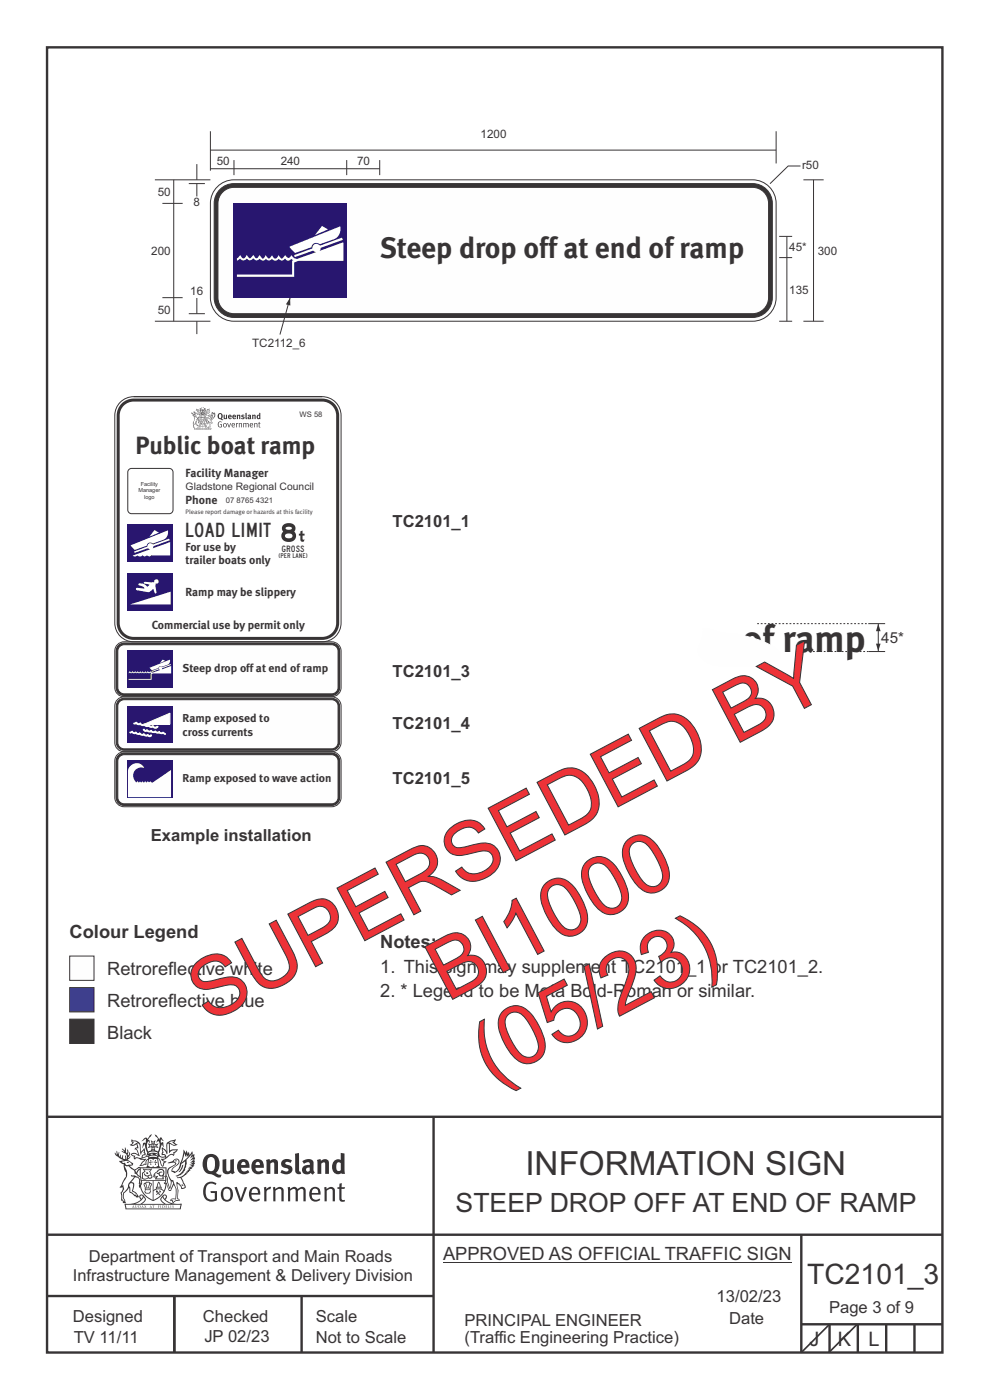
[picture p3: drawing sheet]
<svg xmlns="http://www.w3.org/2000/svg" width="210mm" height="297mm" viewBox="0 0 210 297" stroke-linecap="round" stroke-linejoin="round" font-family="sans-serif">
<g fill="none" stroke="#373435" stroke-width=".51">
<path d="M10 10h189.9v276.9h-189.9zM10 236.9h189.8M92 236.8v50.1M10 261.9h190M10 274.9h82M37 274.9v12.1M64 274.9v12M170 261.9v25M170 280.9h30M176 280.9v6M182 280.9v6M188 280.9v6"/>
<path d="M194 280.9v6"/>
</g>
<path d="M94 267.8h73.9" fill="none" stroke="#373435" stroke-width=".21"/>
<g fill="#373435">
<path d="M44.3 245.6a2.55 2.55 0 0 0 0 2.7l.3 .1a.81 .81 0 0 0 1-.9v-.6a1.04 1.04 0 0 0-1.1-1.4zM43.6 245.2a1.82 1.82 0 0 1 2.1-.2 1.82 1.82 0 0 1 .9 1.9 2.29 2.29 0 0 1-.8 1.9l.7 .4h.5l-.2 .5a2.87 2.87 0 0 1-2-.6 2.12 2.12 0 0 1-1.7-3.1z" fill-rule="evenodd"/>
<path d="M47.2 246l.8-.1v2a.46 .46 0 0 0 .2 .6 .46 .46 0 0 0 .6-.3v-2.2l.8-.1v2.3l.2 .6-.6 .3-.2-.3a1.02 1.02 0 0 1-1.2 .3 1.02 1.02 0 0 1-.6-1.1z" fill-rule="evenodd"/>
<path d="M51.3 246.6l-.1 .6h.9a.49 .49 0 0 0-.2-.6 .49 .49 0 0 0-.6 0zM50.7 246.3a1.34 1.34 0 0 1 1.6-.3 1.34 1.34 0 0 1 .6 1.6v.1h-1.7a.77 .77 0 0 0 .5 .8 .77 .77 0 0 0 .9-.3l.3 .5a1.59 1.59 0 0 1-2.1 .1 1.59 1.59 0 0 1-.4-2z" fill-rule="evenodd"/>
<path d="M54.3 246.6l-.1 .6h.9a.49 .49 0 0 0-.2-.6 .49 .49 0 0 0-.6 0zM53.7 246.3a1.34 1.34 0 0 1 1.6-.3 1.34 1.34 0 0 1 .7 1.6v.1h-1.8a.77 .77 0 0 0 .5 .8 .77 .77 0 0 0 .9-.3l.3 .5a1.59 1.59 0 0 1-2 .1 1.59 1.59 0 0 1-.5-2z" fill-rule="evenodd"/>
<path d="M56.4 246.1l.7-.2 .2 .4a.95 .95 0 0 1 1-.4 .95 .95 0 0 1 .7 .9v2.2h-.8v-2.2a.46 .46 0 0 0-.9 .1v2.1h-.8z" fill-rule="evenodd"/>
<path d="M59.8 246.3a1.75 1.75 0 0 1 2.1-.1l-.2 .5-.6-.2a.43 .43 0 0 0-.6 .3l.4 .3a1.04 1.04 0 0 1 1.2 1.1 1.04 1.04 0 0 1-1.4 .9l-1.2-.3 .3-.6 1 .3 .4-.3a.88 .88 0 0 0-1-.5l-.4-.3-.2-.3z" fill-rule="evenodd"/>
<path d="M62.6 244.8l.8-.2 .1 3.8 .2 .1 .2 .5a.88 .88 0 0 1-1-.1 .88 .88 0 0 1-.3-.9z" fill-rule="evenodd"/>
<path d="M65.1 247.8a.43 .43 0 0 0-.1 .7 .43 .43 0 0 0 .7-.2v-.6zM64.1 246.3a1.7 1.7 0 0 1 2.4 .1v1.9l.3 .4-.4 .5-.5-.4a1.03 1.03 0 0 1-1.7-.1 1.03 1.03 0 0 1 .8-1.5l.7-.1v-.4a.8 .8 0 0 0-1.2 .2z" fill-rule="evenodd"/>
<path d="M67.2 246.1l.8-.2 .1 .4a.95 .95 0 0 1 1-.4 .95 .95 0 0 1 .7 .9v2.2h-.8v-2.2a.46 .46 0 0 0-.8 .1v2.1h-.9z" fill-rule="evenodd"/>
<path d="M71.6 246.6a1.48 1.48 0 0 0 0 1.8h.4l.3-.2v-1.4l-.3-.2zM72.3 244.6l.8 .1 .1 4.3h-.7l-.1-.1a1.26 1.26 0 0 1-1.4 0 1.26 1.26 0 0 1-.6-1.4 1.29 1.29 0 0 1 .5-1.3 1.29 1.29 0 0 1 1.4-.1z" fill-rule="evenodd"/>
<path d="M43.7 251.1a1.72 1.72 0 0 1 2.2 0l-.2 .3a1.24 1.24 0 0 0-1.4-.2 1.24 1.24 0 0 0-.7 1.3 1.49 1.49 0 0 0 1.3 2l.7-.2v-1.2h-.9l-.1-.4h1.4v1.9a1.93 1.93 0 0 1-2.2-.1 1.93 1.93 0 0 1-.7-2.1l.2-.8z" fill-rule="evenodd"/>
<path d="M47.6 252.3a1.65 1.65 0 0 0 .3 2.2 .99 .99 0 0 0 1-1.4 .78 .78 0 0 0-.4-.8 .78 .78 0 0 0-.9 0zM47.3 252a1.33 1.33 0 0 1 1.5 0 1.33 1.33 0 0 1 .6 1.4 1.31 1.31 0 0 1-1.3 1.5 1.31 1.31 0 0 1-1.3-1.6l.1-.5z" fill-rule="evenodd"/>
<path d="M49.7 251.9l.5-.1 .9 2.6 .8-2.5h.5l-1.1 3h-.5z" fill-rule="evenodd"/>
<path d="M53.5 252.4l-.2 .7h1.4a.7 .7 0 0 0-.3-.8 .7 .7 0 0 0-.9 .1zM53.2 252.2a1.22 1.22 0 0 1 1.5-.2 1.22 1.22 0 0 1 .5 1.4h-1.9a.93 .93 0 0 0 .5 1.1 .93 .93 0 0 0 1.2-.3l.1 .3a1.43 1.43 0 0 1-1.7 .2 1.43 1.43 0 0 1-.6-1.7z" fill-rule="evenodd"/>
<path d="M56 251.9l.4-.1 .1 .5 .4-.4 .6-.1-.2 .5a.66 .66 0 0 0-.8 .7v1.9h-.4z" fill-rule="evenodd"/>
<path d="M57.9 251.9l.4-.1 .1 .5a.94 .94 0 0 1 1-.5 .94 .94 0 0 1 .8 .8v2.3h-.5l-.1-2.6a.81 .81 0 0 0-1.2 .3v2.3h-.4z" fill-rule="evenodd"/>
<path d="M61 251.9l.5-.1 .1 .4 .4-.3a.78 .78 0 0 1 1.1 .4 .9 .9 0 0 1 1-.5 .9 .9 0 0 1 .7 .8v2.3h-.4l-.1-2.5a.67 .67 0 0 0-1.1 .3v2.2h-.5v-2.4l-.4-.3-.7 .4v2.3h-.5z" fill-rule="evenodd"/>
<path d="M66.3 252.4l-.2 .7h1.4a.7 .7 0 0 0-.3-.8 .7 .7 0 0 0-.9 .1zM66 252.2a1.22 1.22 0 0 1 1.5-.2 1.22 1.22 0 0 1 .5 1.4h-1.9a.93 .93 0 0 0 .5 1.1 .93 .93 0 0 0 1.2-.3l.1 .3a1.44 1.44 0 0 1-1.8 .2 1.44 1.44 0 0 1-.5-1.7z" fill-rule="evenodd"/>
<path d="M68.7 251.9l.5-.1 .1 .5a.94 .94 0 0 1 1-.5 .94 .94 0 0 1 .7 .8v2.3h-.4l-.1-2.6a.81 .81 0 0 0-1.2 .3v2.3h-.5z" fill-rule="evenodd"/>
<path d="M72 251.1l.5-.1v.9h.7l-.1 .3h-.7l.1 2.2 .1 .1h.5l.1 .3a.75 .75 0 0 1-1.2-.5v-2.1h-.4v-.3h.4z" fill-rule="evenodd"/>
<path d="M28.1 242.1l1.1 .3-.9 .5h-.4l.5-.6zM29.1 242.6h.2a2.44 2.44 0 0 1 .4 1.9l.1 .5 .7-1-.1 .6 .3 .3a.57 .57 0 0 0-.6 .7l-1-.1-.5 .2 .1-.5-.7-.3 .6-.1 1 .5 .1-.1-.6-1.3-.2-.2 .5-.1zM28 241.6l-.2 .5 .3 .3-.6 .5a1.04 1.04 0 0 0 1.4-.2l.2 .7-.4 .1-.2 .4a.94 .94 0 0 1 .9 1l-.2-.1a1.16 1.16 0 0 0-1.5 0l.3 .4 .4 .1 .1 .6 .2 .1v-.2a.94 .94 0 0 1 1.1 .2h.9l-1.2 1.3a1.13 1.13 0 0 0 1.2-.2l.4-.1-.1-.4 .5-.8a.83 .83 0 0 0-.6 1.1l-.3-.1-.7 .4 1.1-1.4-.5 .1-.5-.1 1.3-.5-.2-.1-.8 .4v-.4l.2-.1 .3 .1 .1-.3-.2-.5v-.5l-.2-.4-.6 1-.1-.8a1.42 1.42 0 0 0-1.6-1.8z" fill-rule="evenodd"/>
<path d="M35.8 242.4l.5-.3 .7-.1-.6 .4 .8 .5h-.3zM35.6 242.7l.2-.1v2a1.69 1.69 0 0 1 1.6-.6l-.7 .5 .1 .4a1.1 1.1 0 0 0-1.5 .6l-.1-.4-.2-.2-.5-.1 .2-.4-.2-.6a1.42 1.42 0 0 1 .8 1.1l.2-.2zM34.4 243.3l.1 1.1-.2 .2v.5h.6l.1 .2a.96 .96 0 0 1-1.1-.2l-.1 .2a1.06 1.06 0 0 0 1.3 .2l-.1 .1a.72 .72 0 0 1-.9 .2l.3 .4 .6 .3-.4 .1-.1 .7-.3-.3-.3-1.1-.4-.4 .4 .8a1.54 1.54 0 0 0 .6 1.2l.2-.2a.58 .58 0 0 1 .5-.8l.1-.2h-.3l-.5-.2 1-.5a.93 .93 0 0 1 1.1-.6l.1 .2 .2-.1 .1-.5a.99 .99 0 0 0 .7-.9l-1.3 .2-.4 .2v-1.4l.9 .4 .8-.3-.3-.1-.5-.3 .4-.8-.7 .3a1.46 1.46 0 0 0-1.3 2.1v.3l-.2-.4z" fill-rule="evenodd"/>
<path d="M32.9 246.1l.2 .1-.1 .3 .3 .1h-.3v.5l-.1-.5-.3-.1h.3z" fill-rule="evenodd"/>
<path d="M31.9 246.1l.2 .1-.1 .3h.4l-.4 .1v.5l-.1-.5h-.3l.3-.1z" fill-rule="evenodd"/>
<path d="M31.6 246a.57 .57 0 0 1 .9 .2 .57 .57 0 0 1 .9-.2l.1 1.4h-.1a.57 .57 0 0 1-.9 0 .69 .69 0 0 1-1.1 0zM31.5 245.2l-.3 2.2-.2 .3h2.9l-.2-.3-.2-2.2h-.2v.3l-.8-.1-.9 .1 .1-.3z" fill-rule="evenodd"/>
<path d="M31.5 249.6a.3 .3 0 0 0 .6 0 .3 .3 0 0 0-.6 0zM30.6 248.1l.3 .3-.3 .4a.79 .79 0 0 0 0 1.3l.8-.3-.1-.2a.55 .55 0 0 1-.7-.6l.1-.1 .1 .3 .4 .2 .8-.2-.4-.7 .4-.4-.8 .2zM30.3 247.9l1.1 .2 .9-.2-.4 .6 .4 1.2a.56 .56 0 0 1-.8 .3h-.2a.73 .73 0 0 1-1 .2 .73 .73 0 0 1-.2-1v-.4l.5-.4z" fill-rule="evenodd"/>
<path d="M32.9 249l.7-.4a.58 .58 0 0 1 1-.2 .58 .58 0 0 1-.5 1l-.2-.4a.43 .43 0 0 1 .5-.3l.1-.1a.57 .57 0 0 0-.8 .2h-.2l-.3 .1 .4 .2a.55 .55 0 0 0 .9 .4v.5h-1.3l.3-.4-.1-.2-.6 .2 .2-.3-.2-.1zM32.7 249l-.1 .2a.39 .39 0 0 0 .2 .6l.3-.1-.2 .5h1.9l-.1-.8a.86 .86 0 0 0-.1-1.3 .86 .86 0 0 0-1.3 .4z" fill-rule="evenodd"/>
<path d="M33.3 251.9h.8v.3h-.8zM33.7 250.9l.2 .9h-.5zM33.7 250.7l-.3 .5-.1 .6h-.2v.4l-.7 .4 .1 .1a1.48 1.48 0 0 1 2.2 .1l.1-.1-.5-.5v-.4h-.2l-.1-.6z" fill-rule="evenodd"/>
<path d="M33.1 252.6h.3l.2 .4 .3-.3-.2-.2a.38 .38 0 0 1 .4 .5l-.1-.2-.3 .3 .3 .2-.3 .3-.1-.4-.4 .3-.1-.1 .4-.3-.2-.2-.1 .1z" fill-rule="evenodd"/>
<path d="M31.8 251.2h.2v.2l-.3 .6h-.1zM30.9 252.4h.9v.2a.55 .55 0 0 1-.8 .4v-.1l-.2-.1zM30.7 251.2h.2l.2 .8h-.2zM30.9 252.1h.8l.1 .2h-.8zM31.1 250.9h.5l-.2 1.1h-.2zM30.6 251l-.1 .3 .3 1.1a.48 .48 0 0 0-.1 .5 .48 .48 0 0 0 .4 .3h.6a.49 .49 0 0 0 .2-.8l.3-1.1-.1-.3a1.42 1.42 0 0 0-1.5 0z" fill-rule="evenodd"/>
<path d="M30.9 248.7h.5l.1 .3h-.4z" fill-rule="evenodd"/>
<path d="M38.6 247.2l.3-.1-.2 .8-.6 .7h-.2l.5-.6z" fill-rule="evenodd"/>
<path d="M37 246.2l.3-.2 .5 .2a.88 .88 0 0 1-.6 1.1 1.22 1.22 0 0 0-.8 1.3l.5 .1a.72 .72 0 0 0 .9-.3l.5-.9 .1-.6 .9-.5v.2a2.85 2.85 0 0 1-2 2.8l.1 .1a2.13 2.13 0 0 0 1.9-1.4l-.1-.3a2.01 2.01 0 0 0 .3-1.7l1.2-1.3-.4 1 .7-.5-.7 .9 .8-.4-.8 .9 .7-.2-.9 .6 .8-.2-.8 .5h.7l-.8 .3 .3 .1-.4 .1 .2 .3h-.4l.2 .3h-.4l.1 .2h-.2a2.16 2.16 0 0 1-1.9 1.1l.1 .1h.4a.76 .76 0 0 1 .7 .8l.5 1.2-.6 .1a1.45 1.45 0 0 0-1.2-1.3l.3 1.8-.1 1.9 .3 .2a1.07 1.07 0 0 0-1.1 .4v-.2l-.5-.2a.87 .87 0 0 1 1-.1l.1-.8a4.4 4.4 0 0 0-.6-3l-.1-.4-.2 .1a2.16 2.16 0 0 1-.7-2.2l.3-.4 1.2-.8a.55 .55 0 0 0-.4-.7zM35.1 249.6a.76 .76 0 0 1 .3 1l.6 1.6 .4-1.6 .2 .1a.61 .61 0 0 1-.1 .9l-.3 .8-.2 .1-.7-1.7-.3 .2a1.18 1.18 0 0 0 .1-1.4zM39.1 244.6l.2 .8 .3-.5v.6l.3-.5a1.9 1.9 0 0 1-1.1 1.4l-.3 .3zM35.5 246.7l1.4-.1 .2 .1v.3l-.5 .3a1.26 1.26 0 0 0-1 1.9l.2 .7a1.84 1.84 0 0 1 .2 2l-.4-1.3a.96 .96 0 0 0-.4-1.2l-.4 .2a.78 .78 0 0 1-.1 1.3l.2 .2 .4 .1 .4 1.1a.38 .38 0 0 0 .2 .3 .38 .38 0 0 0 .4 0l.6-1.2a2.94 2.94 0 0 1 .3 2.5v.4h-.8l-.3 .3v.2h.4l.1 .4 .2 .1a1.02 1.02 0 0 1 1.3-.5l-.1-.4-.3-.1 .1-1.8-.2-1.4 .1 .1a1.14 1.14 0 0 1 .7 .9 .63 .63 0 0 0 .9-.1 .63 .63 0 0 0-.2-.9l-.6-1.3 .9-.6 .2-.3h.2v-.2l.3-.1-.1-.2h.4l-.1-.4h.5l-.2-.2 .5-.4 .1-.2h-.3l.5-.5h-.3l.3-.5-.4 .1 .4-.5v-.3l-.3 .1 .1-.6v-.2l-.4 .3-.1-.9-.5 .9-.2-.8-.2 .5-.3-.8-.1 .7-.5-.8-.1 1.3-.7 1.9a1.81 1.81 0 0 1-.9 1.5l-.7-.2a1.75 1.75 0 0 1 1.2-1.3 .75 .75 0 0 0 .1-1.2 .75 .75 0 0 0-1.2 .4z" fill-rule="evenodd"/>
<path d="M38.5 251.3h.3l.1 .2h-.4z" fill-rule="evenodd"/>
<path d="M26.6 255.6h11.7l-.2 .8h-11.3zM28.6 255.4l.5-.2a2.48 2.48 0 0 0 1.4-1.3l.2 .6-.5 .6-.4 .3zM29.8 253.7l.3-.1 .2 .1-.3 .6zM34.5 253.9a2.65 2.65 0 0 0 1.8 1.5h-1.1l-.5-.3-.5-.6zM34.7 253.7l.2-.1 .3 .1-.3 .6zM26.5 255.3l.1 1.3h11.7l.3-1.1-.2-.2a4.1 4.1 0 0 1-3.3-.8l.3-.4-.1-.6a1.06 1.06 0 0 0-1.3 .9l.2 .5 .6 .5h-4.7l.3-.2a.84 .84 0 0 0 .6-.7 .84 .84 0 0 0-.5-.8l-.3-.3-.5 .1-.1 .6 .3 .4a4.2 4.2 0 0 1-3.4 .8z" fill-rule="evenodd"/>
<path d="M28.3 255.8v.3h-.1zM28.3 255.7l-.3 .5 .4-.1 .2 .1z" fill-rule="evenodd"/>
<path d="M28.6 255.7h.2v.5a.25 .25 0 0 0 .3-.2 .25 .25 0 0 0-.1-.3h.1a.29 .29 0 0 1 0 .5 .29 .29 0 0 1-.4 0 .29 .29 0 0 1 0-.5z" fill-rule="evenodd"/>
<path d="M29.5 255.8a.22 .22 0 0 1 .3 .2 .22 .22 0 0 1-.3 .2zM29.3 255.7v.5a.33 .33 0 0 0 .5 0 .33 .33 0 0 0 0-.5 .33 .33 0 0 0-.5 0z" fill-rule="evenodd"/>
<path d="M30.2 255.8l.1 .3h-.2zM30.2 255.7l-.2 .5 .3-.1 .2 .1z" fill-rule="evenodd"/>
<path d="M30.6 255.7h.2v.2l.2-.2-.1 .2 .2 .3-.3-.2-.1 .2h-.1l.2-.2z" fill-rule="evenodd"/>
<path d="M32 255.8l.1 .3h-.2zM32 255.7l-.3 .5 .4-.1 .2 .1z" fill-rule="evenodd"/>
<path d="M32.3 255.7h.4l-.1 .1v.4h-.2l.1-.4z" fill-rule="evenodd"/>
<path d="M33.5 255.7h.3l-.2 .1v.1h.2l-.2 .1 .1 .2h-.2z" fill-rule="evenodd"/>
<path d="M34 255.7h.2v.5h-.2z" fill-rule="evenodd"/>
<path d="M34.6 255.8a.22 .22 0 0 1 .3 .2 .22 .22 0 0 1-.3 .2zM34.4 255.7v.5a.33 .33 0 0 0 .5 0 .33 .33 0 0 0 0-.5 .33 .33 0 0 0-.5 0z" fill-rule="evenodd"/>
<path d="M35.1 255.7h.3l-.1 .1v.1h.1l-.1 .1v.2h.1h-.3z" fill-rule="evenodd"/>
<path d="M35.6 255.7h.3l-.1 .4 .2 .1h-.4z" fill-rule="evenodd"/>
<path d="M36.1 255.7h.2l.1 .5h-.3z" fill-rule="evenodd"/>
<path d="M36.6 255.7h.2l-.2 .1 .2 .3-.1 .1h-.1v-.1h.2z" fill-rule="evenodd"/>
<path d="M31.5 244.6a1.51 1.51 0 0 1 2 .2 2.67 2.67 0 0 0-2.1 0zM33 244.8l.4 .1 .1 .3-.4-.2zM31.9 244.8l.4-.1 .1 .2-.3 .1zM31.3 245l.2 .1-.2 .1zM32.2 244.1l.3-.2 .2 .2zM32.2 242.8h.2v.4h-.2zM32.3 242.3l.2 .1 .2-.1-.1 .3h-.2zM32.4 243.5h.2l.1 .3-.2-.1-.2 .1zM32.6 242.8h.2v.4h-.2zM31.7 242.8l.3 .1v.3l-.3 .1 .2-.2zM33 242.9l.3-.1-.2 .3 .2 .2-.4-.1zM30 242.1l1-.5-.1 1-.2-.2-.4 .1-.2 1.1 .5-.9 .2 .8a1.84 1.84 0 0 1 .3 1.8l.4 .1a2.48 2.48 0 0 1 2.2 0l.2-.3-.2-.6 .7-1.8 .4 .7-.2-1.1h-.2l-.3 .2 .1-.9 .6 .5-.6-.8-.3 .1-.1 .4-.5-.9-.5-.3 .2 .4 .5 .6-.4 .8 .4-.4a2.06 2.06 0 0 1 0 2.3l-.6-.2-.1-.6 .1-.1 .8 .2-.4-.5 .4-.5-.7 .2-.2-.2 .2-.7-.5 .3-.5-.3 .2 .7-.2 .2-.7-.2 .4 .5-.4 .5 .7-.2 .2 .1-.2 .6-.5 .2a2.02 2.02 0 0 1 0-2.2l.3 .5-.1-.7-.3-.1 .8-1.2-.5 .3-.4 .8-.2-.3a.8 .8 0 0 0-.8 .5z" fill-rule="evenodd"/>
<path d="M26.5 247.2l.3 .2a.61 .61 0 0 1 .8 .4l.3 .2a.8 .8 0 0 1 .6 1l.4 .1 .5 .5a1 1 0 0 1 .5 1.1l-.1 .6v-.4h-.1a.96 .96 0 0 0-.8-1.3l-.3-.2h-.6l-.1-.2-.2 .1 .2 .3h.5l-1.1 1.4-.2 .9-.4 .6a1.33 1.33 0 0 0-.5 1.9l.2 .5a1.26 1.26 0 0 1-.5-1.5l-.1-.3a1.56 1.56 0 0 0 .4-1.8l-.3 .3 .2-.6a3.2 3.2 0 0 0 .7-2.9zM27.7 251h.4a2.06 2.06 0 0 1-.1 1.7l.7 .5 .4 .4-.6-.1-.8-.6-.1-1a.51 .51 0 0 1 .1-.9zM25.9 246.5a1.52 1.52 0 0 1 2.1 .5l-1.1 .2-.2-.1-.2-.5-.4 .1zM24.8 244.1v.9l-.3-.4h-.2a3.1 3.1 0 0 0 2 1.6h-1l.5 .7 .4 .1 .1 1.1a1.84 1.84 0 0 1-.2 2.5l-.4 .9-.4 .3 .3 .2 .4-.2 .1 .5-.2 .4-.3 .2 .1 1.8 .2-.1 .2 .6h.2h.4l-.1-.5a1.3 1.3 0 0 1-.1-1.7l.8-1 .2 1 .6 .3 .4 .5 .2-.1 .2 .3h.5a1.85 1.85 0 0 0-1.2-1.4l.1-.3a1.39 1.39 0 0 0 0-1.4l-.5-.1 .5-.6a.66 .66 0 0 1 .9-.4 .66 .66 0 0 1 .3 .9l-.1 .5 .2-.1v.1l-.2 .3 .2 .5 .2-.2a2.24 2.24 0 0 0 0-2.2 .73 .73 0 0 1-.6-.7 .73 .73 0 0 1 .5-.8v-.2a.94 .94 0 0 0-.8 .9 .48 .48 0 0 1-.1-.6 .48 .48 0 0 1 .5-.3l.5-.2a.51 .51 0 0 0-.8 .2l-.5 .2-1-.8 .6-.1 .1-.4-1.1-.7 .5-.5v-.3l-.5 .4v-.2a.69 .69 0 0 0 .3-1.1v.5l-.3 .2 .1-1-.3-.2 .1 .5-.1 .2-.4-1.2v.7l-.7-.4 .6 .7-.6-.2 .2 .2a1 1 0 0 1 .8 1.5l-.2-.8v.8l-.5-.2-.1-.7-.2 .6-.2-.1v-.6l-.2 .5-.2-.3 .1-.7-.2 .5z" fill-rule="evenodd"/>
<path d="M26.8 246.6l.3-.2 .3 .3z" fill-rule="evenodd"/>
<path d="M29.6 247.6h5.7v2.1l-.2-.1v-1.8h-5.2v2.6h5.2v-.8l.1 .2-.1 1.1v-.4h-2.5v4a4.1 4.1 0 0 0 2.6-3.5l.1-.1a4 4 0 0 1-2.9 3.9 4.2 4.2 0 0 1-2.8-4.7l.2 1.2 .1-.1a3.8 3.8 0 0 0 2.5 3.3v-4h-2.5l-.3-.8z" fill-rule="evenodd"/>
<circle cx="37.3" cy="246.2" r=".17"/>
</g>
<path d="M14.8 209.5h5.1v5.2h-5.1z" fill-rule="evenodd" fill="#3e4095" stroke="#373435" stroke-width=".21"/>
<path d="M14.8 202.8h5.1v5.2h-5.1z" fill-rule="evenodd" fill="#fefefe" stroke="#373435" stroke-width=".21"/>
<path d="M14.8 216.2h5.1v5.2h-5.1z" fill-rule="evenodd" fill="#373435" stroke="#373435" stroke-width=".21"/>
<path d="M176 280.9l-6 6" fill="none" stroke="#373435" stroke-width=".35"/>
<path d="M186.3 132.3v5.8" fill="none" stroke="#373435" stroke-width=".21"/>
<g fill="#373435">
<path d="M185.8 136.5h1l-.5 1.6z"/>
<path d="M186.3 132.3l.5 1.6h-1z"/>
</g>
<path d="M184.2 132.3h3.6M184.2 138.2h3.6" fill="none" stroke="#373435" stroke-width=".21"/>
<path d="M160.6 132.3h23.5M172.5 138.2h11.6" fill="none" stroke="#373435" stroke-width=".21" stroke-dasharray=".4 .4" stroke-linecap="butt"/>
<path d="M149.2 133.4h.8a18.6 18.6 0 0 0 6.1 1.2 18.3 18.3 0 0 1 8.7 3.3l.6 .6 .2 .6-.3 .6a7.2 7.2 0 0 1-4.1 1.4 33 33 0 0 1-10.3-.2 4.2 4.2 0 0 1-2.8-2.7v-.6l.5-1a6.2 6.2 0 0 0 .6-3.2z" fill-rule="evenodd" fill="#fefefe" stroke="#fefefe" stroke-width=".21"/>
<path d="M37 274.9v12.1" fill="none" stroke="#373435" stroke-width=".51"/>
<path d="M46.4 39.3a5 5 0 0 1 3.2-1.2h110a5 5 0 0 1 5 5v20a5 5 0 0 1-5 5h-110a5 5 0 0 1-5-5v-20a5 5 0 0 1 1.8-3.8z" fill-rule="evenodd" fill="#fefefe" stroke="#373435" stroke-width=".21"/>
<path d="M46.4 40.4a4.2 4.2 0 0 1 3.2-1.5h110a4.2 4.2 0 0 1 4.2 4.2v20a4.2 4.2 0 0 1-4.2 4.2h-110a4.2 4.2 0 0 1-4.2-4.2v-20a4.2 4.2 0 0 1 1-2.7z" fill-rule="evenodd" fill="#373435" stroke="#373435" stroke-width=".21"/>
<path d="M47.2 40.7a3.4 3.4 0 0 1 2.4-1h110a3.4 3.4 0 0 1 3.4 3.4v20a3.4 3.4 0 0 1-3.4 3.4h-110a3.4 3.4 0 0 1-3.4-3.4v-20a3.4 3.4 0 0 1 1-2.4z" fill-rule="evenodd" fill="#fefefe" stroke="#373435" stroke-width=".21"/>
<path d="M49.5 43.1h24v20h-24z" fill-rule="evenodd" fill="#28166f"/>
<path d="M68.3 47.9l1.3 .8-2.8 1.2zM61.3 52.4l10.9-4.4v.8l-.2 .8-.4 .6-.6 .5-3.1 1.1-.6-.2h-.6l-.4 .3-.2 .6-3.5 1.2zM50.3 54.8l.7-.7 .1 .3a.55 .55 0 0 0 .7 .4 .55 .55 0 0 0 .4-.5l.1-.2 .3 .3a.42 .42 0 0 0 .3 .4 .42 .42 0 0 0 .5-.3l.3-.4 .2 .2a.49 .49 0 0 0 .5 .5 .49 .49 0 0 0 .5-.4l.2-.3 .3 .5a.42 .42 0 0 0 .5 .3 .42 .42 0 0 0 .3-.5l.2-.3 .1 .3a.49 .49 0 0 0 .5 .4 .49 .49 0 0 0 .5-.4l.2-.3 .2 .4a.56 .56 0 0 0 .6 .4 .56 .56 0 0 0 .5-.6l.1-.2 .2 .4a.42 .42 0 0 0 .4 .4 .42 .42 0 0 0 .4-.3 .29 .29 0 0 1 .3-.4 .29 .29 0 0 1 .3 .2l.6 .3 .5-.6 .6 .7 .7 .1 4-1.4-.7-.3-3.8 1.3-.2-.4 3.8-1.4a.91 .91 0 0 1 .6-.9 .91 .91 0 0 1 1.1 .3l4.6-1.7 .2 .5-4.7 1.7-.2 .6 5-1.8v3.9h-9.5l-.9 .4v3h-12.1v-.4h11.7v-3l.2-.1a.51 .51 0 0 0-.9 .1l-.6-.2a.23 .23 0 0 0-.2-.2 .23 .23 0 0 0-.3 .2l-.5 .2-.6-.4-.6 .4-.6-.2a.44 .44 0 0 0-.7 .1l-.6-.1a.24 .24 0 0 0-.2-.2 .24 .24 0 0 0-.2 .3l-.4 .1-.4-.1a.48 .48 0 0 0-.8 0h-.5a.53 .53 0 0 0-.9 0h-.4l-.4-.4-.6 .4-.6-.1a.45 .45 0 0 0-.8 .1l-.1 .1z" fill-rule="evenodd" fill="#fff"/>
<g fill="none" stroke="#373435" stroke-width=".21">
<path d="M32.9 38.1h11.7M36.9 38.1v30M40 38.9h3.5M41.8 34.8v3.3M41.8 38.9v2.8M44.6 27.8v8.4M44.6 35.8h35.9M44.6 31.8h120M49.6 34v3.2M73.5 34v3.2M80.5 34v3.2M164.6 27.8v6.9"/>
<path d="M169.8 35.2h-2.6l-3.9 3.8M170.4 38.1h4.3M172.6 38.1v30M34.4 43.1h4.3M165.3 50.1h2.7M165.3 54.6h2.7M166.9 50.1v18M32.9 68.1h11.7M34.4 63.1h4.3M40 66.5h3.5M41.8 63.2v3.3M41.8 68.1v2.8"/>
<path d="M61.5 63.1l-2.1 7.9M165.3 68.1h2.7M170.4 68.1h4.3"/>
</g>
<path d="M61.5 63.2l.1 1.6-1-.2z" fill="#373435"/>
<path d="M24.9 148.4l.9-.5 .5-.1h44a1.98 1.98 0 0 1 2 2v7.7a1.98 1.98 0 0 1-2 2h-44a1.98 1.98 0 0 1-2-2v-7.7l.1-.6z" fill-rule="evenodd" fill="#fefefe" stroke="#373435" stroke-width=".21"/>
<path d="M25.2 148.6l.7-.4 .4-.1h44a1.66 1.66 0 0 1 1.7 1.7v7.7a1.66 1.66 0 0 1-1.7 1.7h-44a1.66 1.66 0 0 1-1.6-1.7v-7.7v-.5z" fill-rule="evenodd" fill="#373435" stroke="#373435" stroke-width=".21"/>
<path d="M25.3 149l.6-.5 .4-.1h44a1.35 1.35 0 0 1 1.4 1.4v7.7a1.34 1.34 0 0 1-1.4 1.4h-44a1.35 1.35 0 0 1-1.3-1.4v-7.7z" fill-rule="evenodd" fill="#fefefe" stroke="#373435" stroke-width=".21"/>
<path d="M27.1 149.8h9.6v7.7h-9.6z" fill-rule="evenodd" fill="#29166f"/>
<g fill="#fefefe" stroke="#fefefe" stroke-width=".21">
<path d="M28.4 153.4l.5-.2 .4 .4 .4-.3 .5 .4h.2l5.6-2.4v2.4h-5.2l.3 .2 .4-.2 .5 .4 .5-.2 .4 .4 .4-.3 .3 .2-.2 .1a.65 .65 0 0 1-1-.1 .67 .67 0 0 1-.8-.1 .77 .77 0 0 1-1-.2h-.4l-.4-.2a.68 .68 0 0 1-.9-.2l-.5 .1z" fill-rule="evenodd"/>
<path d="M30.4 154.8l.1-.2 .3 .4 .4-.2 .4 .3 .5-.2 .4 .3 .4-.2 .5 .4 .4-.2 .4 .3 .4-.2 .5 .3v.2l-.5-.2h-.6l-1.1-.3-.4 .1-1.3-.3a.56 .56 0 0 1-.8-.3z" fill-rule="evenodd"/>
<path d="M27.6 155.3l.4-.2 .5 .4 .3-.2 .4 .3 .5-.2 .4 .4 .4-.2 .4 .4 .5-.2 .4 .3 .2-.2 .2 .1-.5 .3-.3-.2-1.3-.1-.5-.3h-1l-.6-.3-.4 .1z" fill-rule="evenodd"/>
</g>
<path d="M25.2 136.9l.7-.4h.4h44a1.66 1.66 0 0 1 1.7 1.6v7.8a1.66 1.66 0 0 1-1.7 1.6h-44a1.66 1.66 0 0 1-1.6-1.6v-7.8v-.4z" fill-rule="evenodd" fill="#373435" stroke="#373435" stroke-width=".21"/>
<path d="M25.3 137.3l.6-.5h.4h44a1.35 1.35 0 0 1 1.4 1.3v7.8a1.34 1.34 0 0 1-1.4 1.3h-44a1.35 1.35 0 0 1-1.3-1.3v-7.8z" fill-rule="evenodd" fill="#fefefe" stroke="#373435" stroke-width=".21"/>
<path d="M24.9 136.7l.9-.5h.5h44a1.98 1.98 0 0 1 2 1.9v7.8a1.98 1.98 0 0 1-2 1.9h-44a1.98 1.98 0 0 1-2-1.9v-7.8l.1-.5zM25.2 136.9l.7-.4h.4h44a1.68 1.68 0 0 1 1.7 1.6v7.8a1.68 1.68 0 0 1-1.7 1.6h-44a1.68 1.68 0 0 1-1.7-1.6v-7.8l.1-.4z" fill="none" stroke="#373435" stroke-width=".21"/>
<path d="M27 138h9.6v8h-9.6z" fill-rule="evenodd" fill="#28166f"/>
<path d="M34.5 139.9l.5 .3-1.1 .5zM31.7 141.7l4.4-1.8-.1 .6-.4 .5-1.3 .4h-.4l-.3 .3-1.4 .5zM27.3 142.6h.1a.18 .18 0 0 1 .2-.2 .18 .18 0 0 1 .2 .2h.2a.18 .18 0 0 1 .2-.2 .18 .18 0 0 1 .1 .2h.2a.23 .23 0 0 1 .2-.1 .23 .23 0 0 1 .2 .1h.1a.25 .25 0 0 1 .3-.1 .25 .25 0 0 1 .2 .2l.1-.1a.19 .19 0 0 1 .2-.1 .19 .19 0 0 1 .2 .2l.1-.1a.25 .25 0 0 1 .2-.1 .25 .25 0 0 1 .2 .2l.1-.1a.18 .18 0 0 1 .2-.2 .18 .18 0 0 1 .2 .2h.2a.21 .21 0 0 1 .2-.2 .21 .21 0 0 1 .2 .2l.3-.2 .5 .3 1.6-.6-.3-.1-1.5 .5-.1-.1 1.6-.6 .2-.4 .4 .2 1.9-.7 .1 .2-1.9 .7-.1 .2 2-.7v1.6h-3.8l-.3 .1v1.2h-4.9v-.2h4.7v-1.2h.1l-.2-.1-.3 .1-.2-.1-.3 .1-.3-.1-.2 .1-.3-.1-.3 .1-.3-.1-.2 .1-.3-.1-.2 .1-.3-.2-.3 .2-.3-.1-.3 .1-.2-.1-.3 .1z" fill-rule="evenodd" fill="#fff"/>
<path d="M25.2 160.3l.7-.4 .4-.1h44a1.66 1.66 0 0 1 1.7 1.6v7.8a1.66 1.66 0 0 1-1.7 1.6h-44a1.66 1.66 0 0 1-1.6-1.6v-7.8v-.4z" fill-rule="evenodd" fill="#373435" stroke="#373435" stroke-width=".21"/>
<path d="M25.3 160.6l.6-.4 .4-.1h44a1.35 1.35 0 0 1 1.4 1.3v7.8a1.34 1.34 0 0 1-1.4 1.3h-44a1.35 1.35 0 0 1-1.3-1.3v-7.8z" fill-rule="evenodd" fill="#fefefe" stroke="#373435" stroke-width=".21"/>
<path d="M27 161.3h9.6v8h-9.6z" fill-rule="evenodd" fill="#28166f"/>
<path d="M27.6 162.6a1.79 1.79 0 0 1 3 .3 1.78 1.78 0 0 0-2.1 .8 1.78 1.78 0 0 0 .3 2.2h.2a.25 .25 0 0 1 .2-.1 .25 .25 0 0 1 .3 .2l.1-.1a.19 .19 0 0 1 .2-.1 .19 .19 0 0 1 .1 .2h.1a.25 .25 0 0 1 .3-.2 .25 .25 0 0 1 .2 .2h.1a.18 .18 0 0 1 .2-.2 .18 .18 0 0 1 .2 .2l.2-.1a.21 .21 0 0 1 .2-.1 .21 .21 0 0 1 .2 .1l.3-.2 .5 .3 3.9-2.7v5.8h-9.2v-5.5z" fill-rule="evenodd" fill="#fefefe"/>
<path d="M25.5 85.3l1.3-.8 1.5-.3h40a4 4 0 0 1 4 4v44a4 4 0 0 1-4 4h-40a4 4 0 0 1-4-4v-44l.4-1.6zM28.3 84.2h40M24.9 160.1l.9-.5 .5-.1h44a1.98 1.98 0 0 1 2 1.9v7.8a1.98 1.98 0 0 1-2 1.9h-44a1.98 1.98 0 0 1-2-1.9v-7.8l.1-.5zM25.2 160.3l.7-.5h.4h44a1.68 1.68 0 0 1 1.7 1.6v7.8a1.68 1.68 0 0 1-1.7 1.6h-44a1.68 1.68 0 0 1-1.7-1.6v-7.8l.1-.4z" fill="none" stroke="#373435" stroke-width=".21"/>
<g fill="#373435">
<path d="M26.3 86.1l.7-.6 1.3-.3h40a2.96 2.96 0 0 1 3 3v44a2.96 2.96 0 0 1-3 2.9h-40a2.96 2.96 0 0 1-2.9-2.9v-44l.3-1.4zM25.8 85.6l-.8 1.2-.3 1.4v44a3.6 3.6 0 0 0 3.6 3.6h40a3.6 3.6 0 0 0 3.6-3.6v-44a3.6 3.6 0 0 0-3.6-3.6h-40l-1.3 .2z" fill-rule="evenodd"/>
<path d="M46.6 87.9a.45 .45 0 0 0-.2 .5 .45 .45 0 0 0 .4 .3l.1-.7zM46.3 87.8a.63 .63 0 0 1 .9 .1 .63 .63 0 0 1-.2 1l.4 .1-.1 .1h-.3a.78 .78 0 0 1-.8-.4 .78 .78 0 0 1 .1-.9z" fill-rule="evenodd"/>
<path d="M47.4 88h.3l.1 .8 .1-.1v-.7h.3v.8l-.6 .1z" fill-rule="evenodd"/>
<path d="M48.7 88.2l-.1 .1h.3l-.1-.1zM48.5 88.1a.41 .41 0 0 1 .5-.1 .41 .41 0 0 1 .2 .5h-.6l.1 .2h.4v.1a.49 .49 0 0 1-.7 0 .49 .49 0 0 1 .1-.7z" fill-rule="evenodd"/>
<path d="M49.6 88.2l-.1 .1h.3l-.1-.1zM49.4 88.1a.41 .41 0 0 1 .5-.1 .41 .41 0 0 1 .2 .5h-.6l.1 .2h.4l.1 .1a.49 .49 0 0 1-.7 0 .49 .49 0 0 1 0-.7z" fill-rule="evenodd"/>
<path d="M50.2 88l.3 .1a.29 .29 0 0 1 .3-.1 .29 .29 0 0 1 .2 .2v.7h-.3v-.7l-.2 .1v.6h-.3z" fill-rule="evenodd"/>
<path d="M51.2 88.1l.3-.1h.4l-.1 .2h-.4a.37 .37 0 0 1 .5 .5 .37 .37 0 0 1-.6 .2l-.2-.1 .1-.1h.4a.45 .45 0 0 1-.4-.6z" fill-rule="evenodd"/>
<path d="M52.1 87.6h.2v1.1l.2 .2-.4-.1z" fill-rule="evenodd"/>
<path d="M52.8 88.5v.2h.2v-.2zM52.5 88.1a.41 .41 0 0 1 .4-.1 .41 .41 0 0 1 .3 .3l.1 .5-.1 .2-.1-.2a.3 .3 0 0 1-.5 0 .3 .3 0 0 1 .1-.4l.3-.1v-.1l-.4 .1z" fill-rule="evenodd"/>
<path d="M53.5 88l.2 .1a.29 .29 0 0 1 .3-.1 .29 .29 0 0 1 .2 .2v.7h-.2l-.1-.7-.2 .1v.6h-.2z" fill-rule="evenodd"/>
<path d="M54.7 88.2v.5h.2l.1-.5zM55 87.6h.2l.1 1.3a.69 .69 0 0 1-.9-.4l.2-.5h.4z" fill-rule="evenodd"/>
<path d="M46.4 89.5l.3-.1 .3 .1v.1a.47 .47 0 0 0-.6 .4 .47 .47 0 0 0 .5 .5v-.4l-.2-.1h.4v.6a.64 .64 0 0 1-.9-.2 .64 .64 0 0 1 .2-.9z" fill-rule="evenodd"/>
<path d="M47.5 89.9l.1 .6a.31 .31 0 0 0 .3-.3 .31 .31 0 0 0-.4-.3zM47.3 90.2a.45 .45 0 0 1 .9 0 .45 .45 0 0 1-.9 0z" fill-rule="evenodd"/>
<path d="M48.2 89.8l.1-.1 .3 .8 .2-.7h.2l-.3 .9h-.2z" fill-rule="evenodd"/>
<path d="M49.3 89.9v.2h.4l-.1-.2zM49.2 89.9l.4-.1 .2 .2v.2h-.5a.36 .36 0 0 0 .5 .4 .42 .42 0 0 1-.6-.1z" fill-rule="evenodd"/>
<path d="M50.1 89.8l.1-.1v.2l.3-.2-.3 .3v.7h-.1z" fill-rule="evenodd"/>
<path d="M50.6 89.8l.7 .1v.8h-.1v-.7l-.1-.1-.3 .1v.7h-.1z" fill-rule="evenodd"/>
<path d="M51.6 89.8h1.1v.9h-.1l-.1-.8-.3 .1v.7h-.1l-.1-.8-.2 .1v.7h-.2z" fill-rule="evenodd"/>
<path d="M53.2 89.9l-.1 .2h.4l-.1-.2zM53.1 89.9l.4-.1 .2 .2v.2h-.6a.36 .36 0 0 0 .6 .4 .42 .42 0 0 1-.7-.1z" fill-rule="evenodd"/>
<path d="M53.9 89.8l.7 .1v.8h-.1v-.7l-.2-.1-.2 .1v.7h-.2z" fill-rule="evenodd"/>
<path d="M54.9 89.5h.2l-.1 .3h.3l-.3 .1v.5l.2 .2v.1l-.3-.1v-.7h-.1z" fill-rule="evenodd"/>
<path d="M41.7 86.8l.3 .1-.4 .2 .2-.2zM42 87l.1 .1 .1 .6 .2-.3a.41 .41 0 0 1-.6 .4l-.2-.1 .5 .1-.2-.5h.2zM41.7 86.7v.2l-.2 .2 .4-.1 .1 .2-.2 .2 .3 .3-.5-.1 .3 .4h.6l-.4 .4h.2l.3-.1 .1-.3-.2 .3-.3 .1 .4-.5h-.4l.4-.1-.3 .1 .2-.3-.1-.4-.2 .3a.63 .63 0 0 0-.5-.8z" fill-rule="evenodd"/>
<path d="M44 86.9l.3-.1-.1 .1 .2 .2zM43.9 87l.1 .6 .5-.2-.2 .3-.5 .2-.2-.3v-.3l.3 .3zM43.6 87.2v.5l.2 .1h-.4h.4l-.3 .1 .2 .2-.1 .3-.3-.5 .3 .6 .3-.4-.3-.1 .7-.2 .2-.3 .1-.2-.5 .1v-.4l.3 .1 .2-.1-.3-.1 .1-.1a.5 .5 0 0 0-.5 .1 .5 .5 0 0 0 0 .6z" fill-rule="evenodd"/>
<path d="M43.1 88l.2 .2-.2 .1z" fill-rule="evenodd"/>
<path d="M42.8 88l.2 .2-.1 .1z" fill-rule="evenodd"/>
<path d="M42.7 88h.6v.2a.36 .36 0 0 1-.3 .3 .36 .36 0 0 1-.3-.1zM42.7 87.8l-.1 .7h.8l-.1-.7z" fill-rule="evenodd"/>
<path d="M42.7 89.1h.2zM42.4 88.6l.1 .1-.2 .2v.3h.2l.1-.1-.2-.2 .4 .1-.1-.3 .2-.1zM42.3 88.6h.6l-.1 .2 .1 .3-.6 .1v-.4l.1-.1z" fill-rule="evenodd"/>
<path d="M43.2 88.8l.4-.1v.3l-.2-.1 .2-.1-.4 .1 .4 .2v.1h-.4l.1-.2-.2 .1zM43.1 88.9v.4h.5a.31 .31 0 0 0 .1-.5 .31 .31 0 0 0-.4-.1z" fill-rule="evenodd"/>
<path d="M43.2 89.8l.3 .1zM43.4 89.5v.2h-.1zM43.4 89.4l-.4 .6 .4-.1 .3 .2z" fill-rule="evenodd"/>
<path d="M43.2 90l.1 .1 .2-.1-.1 .3-.2-.1 .1-.1z" fill-rule="evenodd"/>
<path d="M42.8 89.6l-.1 .2zM42.5 89.9l.3 .1-.3 .1zM42.5 89.5l.1 .3zM42.5 89.8l.3 .1zM42.6 89.5h.1v.3zM42.4 89.5l.1 .3a.22 .22 0 0 0 0 .3 .22 .22 0 0 0 .3 0 .22 .22 0 0 0 0-.3 .26 .26 0 0 0 0-.4 .26 .26 0 0 0-.4 .1z" fill-rule="evenodd"/>
<path d="M42.5 88.8l.2 .1z" fill-rule="evenodd"/>
<path d="M44.8 88.4l.1 .1-.3 .3z" fill-rule="evenodd"/>
<path d="M44.3 88.1h.3l-.4 .5v.2l.2 .1 .6-.8a.88 .88 0 0 1-.6 .9l.5-.1 .2-.9 .4-.4-.2 .3 .3-.1-.3 .3 .3-.1-.3 .2h.3l-.3 .1h.2l-.2 .1h.2l-.2 .1v.2l-.3 .3-.5 .2a.47 .47 0 0 1 .4 .6l-.4-.4 .1 1.2-.3 .1-.2-.1h.4v-.5l-.2-.6a.65 .65 0 0 1-.1-1l.3-.3zM43.8 89.1l.3 .8 .1-.5 .1 .1-.2 .5-.2-.5h-.1zM45 87.6v.2l.1-.1 .1 .1-.4 .4zM43.9 88.2h.5a.63 .63 0 0 0-.5 .5 .63 .63 0 0 0 .2 .6v.5l-.2-.7h-.2v.4l.3 .5h.2l.1-.4 .1 .2a.65 .65 0 0 1-.3 .9l.2 .1 .4-.2-.2-1.1 .3 .4 .3-.1-.1-.2a.42 .42 0 0 1-.1-.4 .42 .42 0 0 1 .3-.3l.5-.7-.2-.7-.2 .2v-.2l-.1 .1-.1-.2v.2l-.2-.2-.2 1-.3 .4-.1-.2 .3-.3v-.3z" fill-rule="evenodd"/>
<path d="M44.8 89.6l.1 .1z" fill-rule="evenodd"/>
<path d="M41.2 90.9h3.6l-.1 .2h-3.4zM41.8 90.8l.6-.3-.2 .3zM42.2 90.3h.1v.2zM43.6 90.4l.6 .4-.5-.1-.2-.1zM43.7 90.3h.1l-.1 .2zM41.2 90.8v.4h3.6v-.4l-.8-.1-.2-.1 .1-.3-.1-.1-.3 .3 .2 .3h-1.4l.2-.3-.3-.3-.1 .1 .1 .3-.2 .1z" fill-rule="evenodd"/>
<path d="M41.7 90.9v.2h.1z" fill-rule="evenodd"/>
<path d="M41.8 90.9l.1 .2 .1-.2v.2z" fill-rule="evenodd"/>
<path d="M42.1 90.9l.1 .2zM42.1 90.9v.2h.1z" fill-rule="evenodd"/>
<path d="M42.3 90.9l-.1 .2h.2z" fill-rule="evenodd"/>
<path d="M42.4 90.9l.2 .2h-.2z" fill-rule="evenodd"/>
<path d="M42.8 90.9v.2h.1z" fill-rule="evenodd"/>
<path d="M42.9 90.9h.2l-.1 .2z" fill-rule="evenodd"/>
<path d="M43.3 90.9l.1 .2z" fill-rule="evenodd"/>
<path d="M43.5 90.9v.2z" fill-rule="evenodd"/>
<path d="M43.6 90.9l.1 .2zM43.6 90.9v.2h.1z" fill-rule="evenodd"/>
<path d="M43.8 90.9l.1 .2z" fill-rule="evenodd"/>
<path d="M44 90.9l.1 .2z" fill-rule="evenodd"/>
<path d="M44.1 90.9l.1 .2z" fill-rule="evenodd"/>
<path d="M44.2 90.9l.1 .2z" fill-rule="evenodd"/>
<path d="M42.7 87.6l.3-.1 .3 .1zM43.1 87.6l.2 .1zM42.8 87.6l.2 .1zM42.9 87.4h.2zM42.9 87.1l.1 .1zM42.9 86.9l.1 .1zM43 87.2l.1 .1zM43 87l.1 .2zM42.8 87l.1 .1zM43.2 87.1v.1zM42.3 86.8l.2-.1-.2 .6 .1-.3 .2 .8h.8l.2-.8 .1 .2-.2-.5 .2 .1-.6-.4a.3 .3 0 0 1 .2 .2 .3 .3 0 0 1-.1 .3l.1-.1 .1 .2-.1 .5-.2-.3 .3 .1-.2-.2 .2-.1h-.2v-.2l-.2 .1-.2-.1 .1 .2h-.3l.2 .1-.2 .2 .3-.1-.2 .3v-.7l.1 .2a.35 .35 0 0 1 .1-.6l-.3 .3-.1-.1z" fill-rule="evenodd"/>
<path d="M41.2 88.4l1 .7v.5v-.1a.45 .45 0 0 0-.6-.5l.2 .1-.4 .6a.73 .73 0 0 0-.2 1h-.1a.51 .51 0 0 1 .1-.8l-.2-.2 .1-.3a.77 .77 0 0 0 .1-1zM41.6 89.5h.1v.5l.3 .3-.5-.3zM41 88.1h.3l.4 .2h-.4zM40.6 87.6l.5 .4-.3 .1a1.18 1.18 0 0 1 0 1.7l.3 .1-.1 .7 .1 .2 .1-.1a.51 .51 0 0 1 .3-.8v.2l.6 .3-.4-.4 .1-.5-.2-.1 .2-.3 .3 .2v.5a.55 .55 0 0 0-.1-.9l.2-.3-.3 .2v-.1l.3-.2-.4 .1-.3-.2 .2-.2-.3-.2 .1-.2-.1 .1 .1-.3-.1 .1v-.3l-.1 .2-.1-.4v.2l-.2-.1 .2 .2-.2-.1 .3 .3v.3l-.1-.3v.3l-.1-.3-.1 .2-.1-.2v.1l-.1-.3v.2l-.1-.3v.3z" fill-rule="evenodd"/>
<path d="M41.3 88.2h.2z" fill-rule="evenodd"/>
<path d="M42.1 88.5h1.8v.6l-.1-.5h-1.6v.7h1.6v-.2v.4v-.1h-.8v1.2a1.33 1.33 0 0 0 .9-1.1 .88 .88 0 0 1-1.2 1l-.4-.4-.2-.9 .3 .9 .6 .5v-1.2h-.8z" fill-rule="evenodd"/>
<circle cx="44.5" cy="88.1" r=".05"/>
</g>
<path d="M27.3 99.6l.6-.2h8a.8 .8 0 0 1 .8 .8v8a.8 .8 0 0 1-.8 .8h-8a.8 .8 0 0 1-.8-.8v-8z" fill="none" stroke="#373435" stroke-width=".21"/>
<path d="M27.1 121.6h9.6v8h-9.6z" fill-rule="evenodd" fill="#28166f"/>
<path d="M27.5 128.2l8.7-2.7v2.7zM29.4 123.8v.3l1 .4 .2 .4-1.6-.2-.2 .2 .1 .3 2.6 .4 1-.7 .3 .9 .2 .1 .2-.2-.2-1.7a.2 .2 0 0 1 .1-.2 .2 .2 0 0 1 .2 0l.3-.4a.51 .51 0 0 0-.5-.5 .51 .51 0 0 0-.5 .6l-1.8-.1-.3 .1 .1 .3 1 .2 .1 .1-.1 .1a.35 .35 0 0 1-.4 .2 .35 .35 0 0 1-.3-.3l-.7-.3z" fill-rule="evenodd" fill="#fff"/>
<path d="M27.1 111.3h9.6v8h-9.6z" fill-rule="evenodd" fill="#29166f"/>
<path d="M27.7 115.7l7.9-3.2-.1 1.2-.4 .5-.4 .3-2.3 .8-.8-.2-.3 .3-.2 .4-2.5 .9zM32.8 112.5l.9 .5-2 .9zM28.4 117l2.9-1 .1-.5 .3-.2h.4l.4 .2 3.4-1.2 .1 .3-3.4 1.3-.2 .4 3.7-1.3v2.8l-4-.1-.3 .3h-.4a.37 .37 0 0 0-.6 0h-.3a.36 .36 0 0 0-.6 0h-.4a.4 .4 0 0 0-.7 0l-.7-.1 3.8-1.4-.5-.2-2.8 1z" fill-rule="evenodd" fill="#fff"/>
<path d="M60.1 111.4a1.5 1.5 0 0 1 1.5-.4 1.5 1.5 0 0 1 1.1 1.2l-.1 .2a.52 .52 0 0 0 .1 .8 1.56 1.56 0 0 1-.9 1.7 1.56 1.56 0 0 1-1.9-.5l-.2-.3a1.21 1.21 0 0 1 .4-1.3 1 1 0 0 1 0-1.4zM60.6 111.9a.69 .69 0 0 0 .5 .6 .69 .69 0 0 0 .7-.2 .33 .33 0 0 0 0-.5 .33 .33 0 0 0-.4-.1zM60.6 113.4a.56 .56 0 0 0 0 .7 .56 .56 0 0 0 .7 .1 .56 .56 0 0 0 .7-.5 .56 .56 0 0 0-.7-.5zM63.7 112.7l.5-.2v.7h.4v.4h-.4v.8h.4l-.2 .5a.48 .48 0 0 1-.7-.5v-.8h-.3v-.4h.3z" fill="#373435"/>
<path d="M181.8 280.9l-6 6" fill="none" stroke="#373435" stroke-width=".35"/>
<g font-size="17.6" fill="#ed3237">
<text x="94.9" y="212.6" transform="rotate(-28 94.9 212.6)">BI1000</text>
<text x="44.1" y="217.2" transform="rotate(-28 44.1 217.2)">SUPERSEDED BY</text>
<text x="104.1" y="230" transform="rotate(-28 104.1 230)">(05/23)</text>
</g>
<text font-size="8.1" fill="#373435" x="157.5" y="138.3">oframp</text>
<text font-size="7.1" fill="#373435" x="111.5" y="249.2">INFORMATION SIGN</text>
<text font-size="6.2" fill="#373435" x="80.5" y="54.8">Steep drop offat end oframp</text>
<text font-size="6" fill="#373435" x="171.2" y="272.3">TC2101_3</text>
<text font-size="5.6" fill="#373435" x="96.6" y="257.1">STEEP DROP OFF AT END OF RAMP</text>
<text font-size="5.3" fill="#373435" x="28.8" y="96.2">Public boat ramp</text>
<g font-size="4.2" fill="#373435">
<text x="39.2" y="114">LOAD LIMIT</text>
<text x="171.7" y="285.5">J</text>
<text x="177.7" y="285.5">K</text>
<text x="184.2" y="285.5">L</text>
</g>
<g font-size="3.9" fill="#373435">
<text x="14.8" y="199">Colour Legend</text>
<text x="80.6" y="201.2">Notes:</text>
<text x="22.7" y="206.7">Retroreflective white</text>
<text x="80.6" y="206.4">1. This sign may supplement TC2101_1 or TC2101_2.</text>
<text x="22.7" y="213.6">Retroreflective blue</text>
<text x="80.6" y="211.6">2. * Legend to be Meta Bold-Roman or similar.</text>
<text x="22.7" y="220.4">Black</text>
<text x="94" y="267.4">APPROVED AS OFFICIAL TRAFFIC SIGN</text>
</g>
<g font-size="3.5" fill="#373435">
<text x="83.3" y="111.8">TC2101_1</text>
<text x="83.3" y="143.6">TC2101_3</text>
<text x="83.3" y="154.7">TC2101_4</text>
<text x="83.3" y="166.2">TC2101_5</text>
<text x="32" y="178.4">Example installation</text>
<text x="18.8" y="267.8">Department of Transport and Main Roads</text>
<text x="15.4" y="271.8">Infrastructure Management &amp; Delivery Division</text>
<text x="15.4" y="280.4">Designed</text>
<text x="43" y="280.4">Checked</text>
<text x="67" y="280.4">Scale</text>
<text x="98.5" y="281.3">PRINCIPAL ENGINEER</text>
<text x="152" y="276.1">13/02/23</text>
<text x="154.7" y="280.9">Date</text>
<text x="175.9" y="278.5">Page 3 of 9</text>
<text x="15.6" y="284.8">TV 11/11</text>
<text x="43.3" y="284.8">JP 02/23</text>
<text x="67" y="284.9">Not to Scale</text>
<text x="98.5" y="284.8">(Traffic Engineering Practice)</text>
</g>
<text font-size="3.2" fill="#373435" x="186.9" y="136.4">45*</text>
<g font-size="2.5" fill="#373435">
<text x="101.9" y="29.4">1200</text>
<text x="46" y="35">50</text>
<text x="59.5" y="35">240</text>
<text x="75.7" y="35">70</text>
<text x="170.1" y="35.8">r50</text>
<text x="33.4" y="41.5">50</text>
<text x="41" y="43.7">8</text>
<text x="167.4" y="53.3">45*</text>
<text x="32.1" y="54">200</text>
<text x="173.5" y="54">300</text>
<text x="40.4" y="62.6">16</text>
<text x="167.4" y="62.3">135</text>
<text x="33.4" y="66.5">50</text>
<text x="53.5" y="73.6">TC2112_6</text>
<text x="39.3" y="101.1">Facility Manager</text>
<text x="39.3" y="106.8">Phone</text>
<text x="39.3" y="117">For use by</text>
<text x="39.3" y="119.6">trailer boats only</text>
<text x="39.3" y="126.5">Ramp may be slippery</text>
<text x="32.2" y="133.4">Commercial use by permit only</text>
</g>
<g font-size="2.4" fill="#373435">
<text x="38.7" y="142.6">Steep drop off at end of ramp</text>
<text x="38.7" y="153.1">Ramp exposed to</text>
<text x="38.7" y="156">cross currents</text>
<text x="38.7" y="166">Ramp exposed to wave action</text>
</g>
<text font-size="2.2" fill="#373435" x="39.4" y="103.9">Gladstone Regional Council</text>
<text font-size="1.9" fill="#373435" x="59.7" y="117">GROSS</text>
<g font-size="1.6" fill="#373435">
<text x="63.5" y="88.6">WS 58</text>
<text x="47.9" y="106.8">07 8765 4321</text>
</g>
<g font-size="1.4" fill="#373435">
<text x="39.4" y="109">Please report damage or hazards at this facility</text>
<text x="59" y="118.4">(PER LANE)</text>
</g>
<g font-size="1.2" fill="#373435">
<text x="29.4" y="104.4">Manager</text>
<text x="29.9" y="103.1">Facility</text>
<text x="30.6" y="105.8">logo</text>
</g>
</svg>
